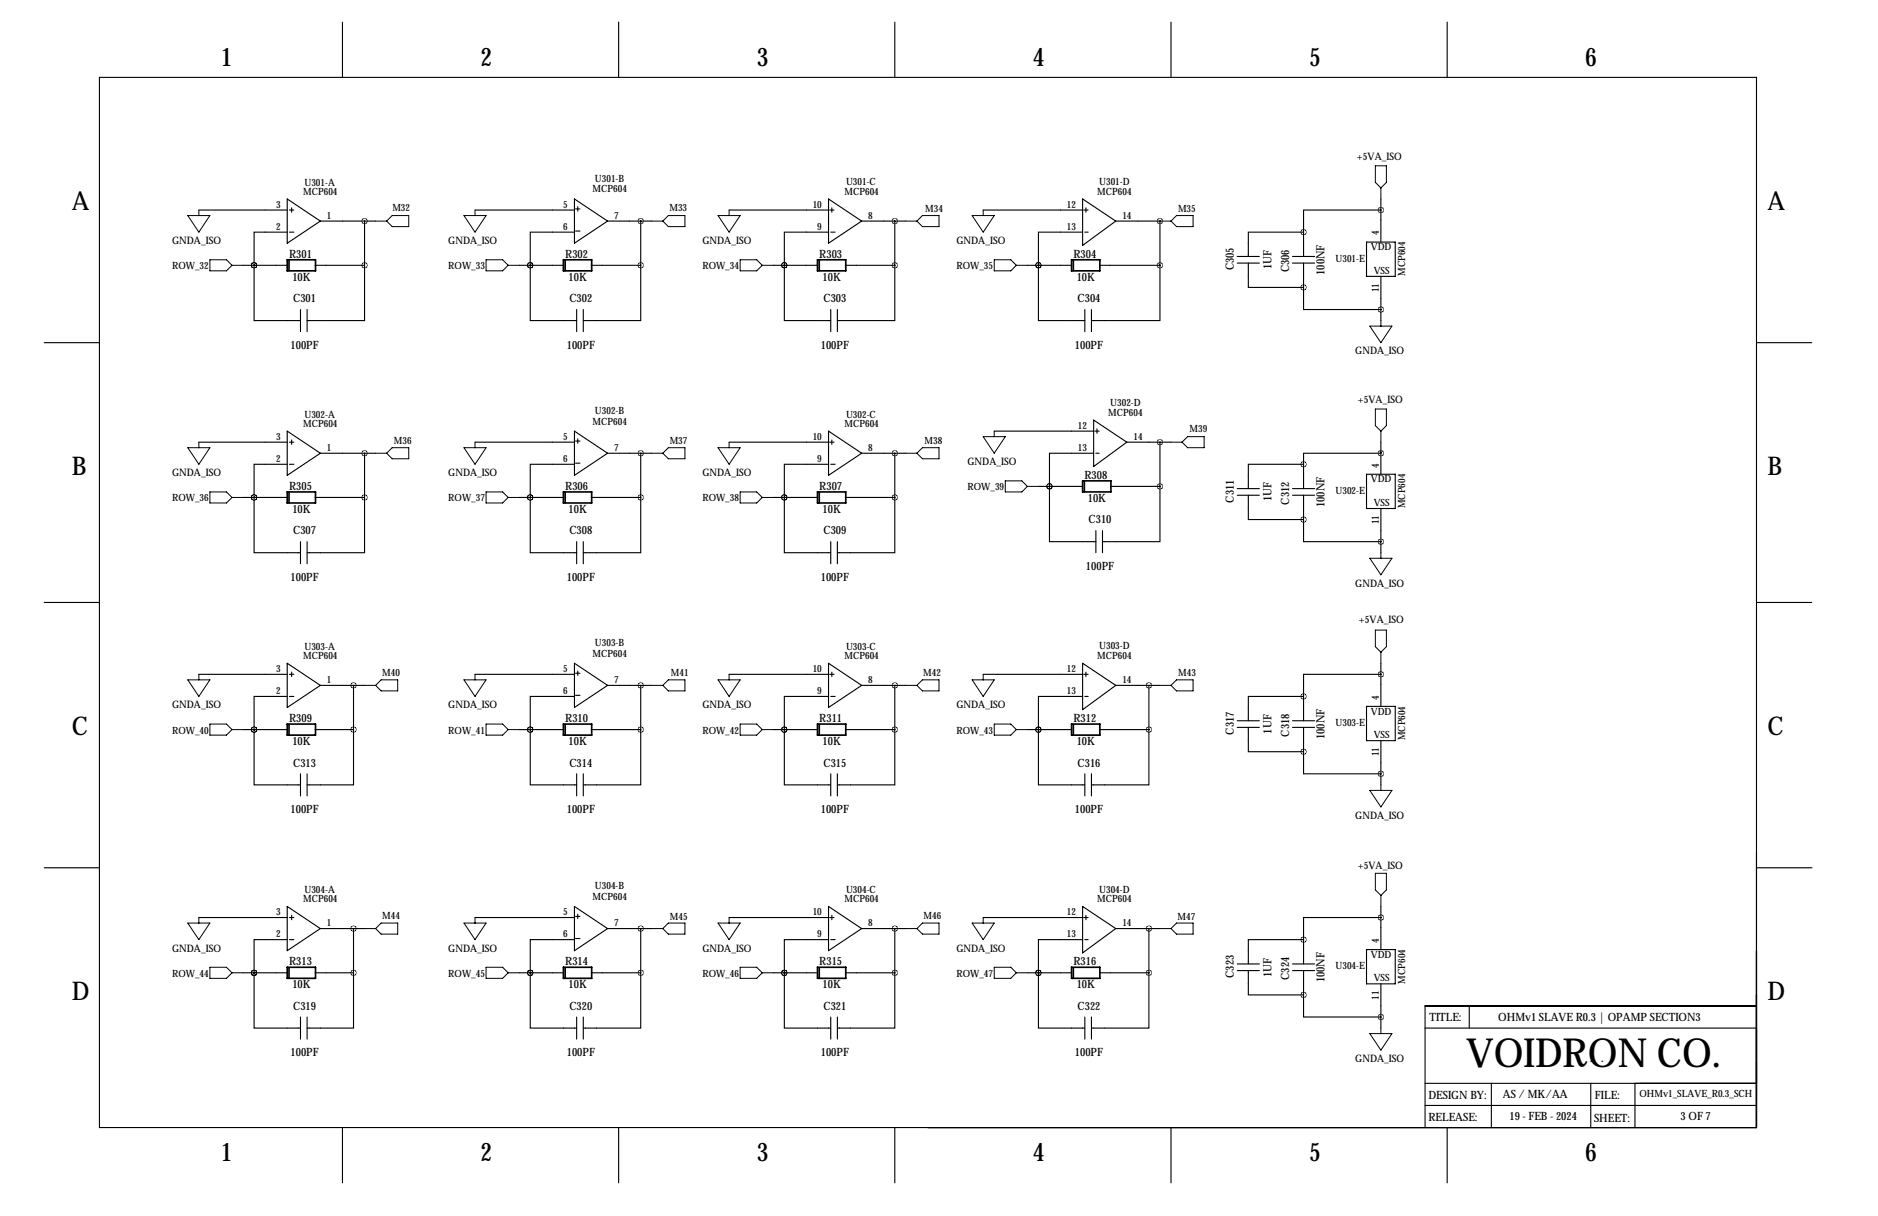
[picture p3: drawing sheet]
<svg xmlns="http://www.w3.org/2000/svg" width="432mm" height="279mm" viewBox="0 0 432 279" stroke-linecap="round" stroke-linejoin="round" font-family="sans-serif">
<g fill="none" stroke="#000" stroke-width=".25">
<path d="M22.9 17.8h381v241.3h-381zM78.7 5.1v12.7M142.2 5.1v12.7M205.7 5.1v12.7M269.2 5.1v12.7M332.7 5.1v12.7M45.7 48.3h20.3M66 53.3h-7.6v7.7M66 45.7l7.7 5.1-7.7 5.1zM66.5 48.3h1.1M66.5 53.3h1.1M67.1 47.8v1"/>
<path d="M73.7 50.8h12.7M83.8 50.8v10.2M109.2 48.3h22.9M132.1 53.3h-10.2v7.7M132.1 45.7l7.6 5.1-7.6 5.1zM132.3 48h1M132.3 53.1h1M132.8 47.5v1M139.7 50.8h10.2M147.3 50.8v10.2M167.6 48.3h22.9M190.5 53.3h-10.2v7.7"/>
<path d="M190.5 45.7l7.6 5.1-7.6 5.1zM190.8 48.3h1M191 53.3h1M191.3 47.8v1M198.1 50.8h10.2M205.7 50.8v10.2M226.1 48.3h22.8M248.9 53.3h-10.1v7.7M248.9 45.7l7.6 5.1-7.6 5.6zM249.2 48.3h1M249.4 53.3h.8M249.7 47.8v1"/>
<path d="M256.5 50.8h10.2M266.7 50.8h.1M266.7 50.8v10.2M284.5 58.9h5.1M297.2 58.9h5.1M299.7 53.3h-12.7v5.6M299.7 53.3v5.6M314.2 55.6h6.6v7.9h-6.6zM317.5 48.3h-17.8v5M317.5 45.7v9.9M10.2 78.7h12.7M55.9 61h10.1"/>
<path d="M58.4 61h.1M58.4 61v12.7h10.7M69.1 71.1v5.1M70.6 71.1v5.1M72.4 61h11.4M83.8 61v12.7h-13.2M119.4 61h10.1M121.9 61h.1M121.9 61v12.7h10.7M132.6 71.1v5.1M134.1 71.1v5.1M135.9 61h11.4"/>
<path d="M147.3 61v12.7h-13.2M177.8 61h10.2M180.3 61h.1M180.3 61v12.7h10.7M191 71.1v5.1M192.5 71.1v5.1M194.4 61h11.3M205.7 61v12.7h-13.2M236.2 61h10.2M238.8 61h.1M238.8 61v12.7h10.6M249.4 71.1v5.1"/>
<path d="M251 71.1v5.1M252.8 61h13.9M266.7 61v12.7h-15.7M284.5 60.5h5.1M287 60.5v5.5h12.7M297.2 60.5h5.1M299.7 66v5.1h17.8M299.7 60.5v5.5M317.5 63.5v10.2M403.9 78.7h12.7M66 99.1l7.7 5-7.7 5.1zM132.1 99.1l7.6 5-7.6 5.1z"/>
<path d="M190.5 99.1l7.6 5-7.6 5.1zM228.6 99.1h22.9M251.5 96.5l7.6 5.1-7.6 5.6zM251.7 99.1h1M252.2 98.6v1M45.7 101.6h20.3M55.9 114.3h10.1M58.4 114.3h.1M58.4 114.3v12.7h10.7M66 106.7h-7.6v7.6M66.5 101.6h1.1M66.5 106.7h1.1"/>
<path d="M67.1 101.1v1M72.4 114.3h11.4M73.7 104.1h12.7M83.8 114.3v12.7h-13.2M83.8 104.1v10.2M109.2 101.6h22.9M119.4 114.3h10.1M121.9 114.3h.1M121.9 114.3v12.7h10.7M132.1 106.7h-10.2v7.6M132.3 101.3h1M132.3 106.4h1"/>
<path d="M132.8 100.8v1.1M135.9 114.3h11.4M139.7 104.1h10.2M147.3 114.3v12.7h-13.2M147.3 104.1v10.2M167.6 101.6h22.9M177.8 114.3h10.2M180.3 114.3h.1M180.3 114.3v12.7h10.7M190.5 106.7h-10.2v7.6M190.8 101.6h1M191 106.7h1"/>
<path d="M191.3 101.1v1M194.4 114.3h11.3M198.1 104.1h10.2M205.7 114.3v12.7h-13.2M205.7 104.1v10.2M238.8 111.8h10.1M241.3 111.8h.1M241.3 111.8v12.7h10.7M251.5 104.1h-10.2v7.7M252 104.1h.7M255.3 111.8h11.4M259.1 101.6h10.1"/>
<path d="M266.7 111.8v12.7h-13.2M266.7 101.6v10.2M284.5 113.8h5.1M284.5 112.3h5.1M287 113.8v5.6h12.7M297.2 113.8h5.1M297.2 112.3h5.1M299.7 119.4v5.1h17.8M299.7 106.7h-12.7v5.6M299.7 106.7v5.6M299.7 113.8v5.6M314.2 109h6.6v7.8h-6.6z"/>
<path d="M317.5 104.1h-17.8v2.6M317.5 101.6v7.4M317.5 116.8v10.2M10.2 138.4h12.7M69.1 124.5v5M70.6 124.5v5M132.6 124.5v5M134.1 124.5v5M191 124.5v5M192.5 124.5v5M252 121.9v5.1M253.5 121.9v5.1"/>
<path d="M403.9 138.4h12.7M45.7 154.9h20.3M66 152.4l7.7 5.1-7.7 5.1zM66.5 154.9h1.1M67.1 154.4v1M73.7 157.5h10.1M81.3 157.5v10.1M109.2 154.9h22.9M132.1 152.4l7.6 5.1-7.6 5.1zM132.3 154.7h1M132.3 159.8h1M132.8 154.2v1"/>
<path d="M139.7 157.5h10.2M147.3 157.5v10.1M167.6 154.9h22.9M190.5 152.4l7.6 5.1-7.6 5.1zM190.8 154.9h1M191.3 154.4v1M198.1 157.5h10.2M205.7 157.5v10.1M226.1 154.9h22.8M248.9 152.4l7.6 5.1-7.6 5.6zM249.2 154.9h1M249.7 154.4v1"/>
<path d="M256.5 157.5h10.2M264.2 157.5v10.1M317.5 154.9h-17.8v5.1M317.5 152.4v9.9M55.9 167.6h10.1M58.4 167.6h.1M58.4 167.6v12.7h10.7M66 160h-7.6v7.6M66.5 160h1.1M69.1 177.8v5.1M70.6 177.8v5.1M72.4 167.6h8.9"/>
<path d="M81.3 167.6v12.7h-10.7M119.4 167.6h10.1M121.9 167.6h.1M121.9 167.6v12.7h10.7M132.1 160h-10.2v7.6M132.6 177.8v5.1M134.1 177.8v5.1M135.9 167.6h11.4M147.3 167.6v12.7h-13.2M177.8 167.6h10.2M180.3 167.6h.1M180.3 167.6v12.7h10.7"/>
<path d="M190.5 160h-10.2v7.6M191 177.8v5.1M191 160h1M192.5 177.8v5.1M194.4 167.6h11.3M205.7 167.6v12.7h-13.2M236.2 167.6h10.2M238.8 167.6h.1M238.8 167.6v12.7h10.6M248.9 160h-10.1v7.6M249.4 177.8v5.1M249.4 160h.8"/>
<path d="M251 177.8v5.1M252.8 167.6h11.4M264.2 167.6v12.7h-13.2M284.5 167.1h5.1M284.5 165.6h5.1M287 167.1v5.6h12.7M297.2 167.1h5.1M297.2 165.6h5.1M299.7 172.7v5.1h17.8M299.7 160h-12.7v5.6M299.7 160v5.6M299.7 167.1v5.6"/>
<path d="M314.2 162.3h6.6v7.9h-6.6zM317.5 170.2v10.1M10.2 199.4h12.7M403.9 199.4h12.7M45.7 210.8h20.3M66 215.9h-7.6v7.6M66 208.3l7.7 5.1-7.7 5zM66.5 210.8h1.1M66.5 215.9h1.1M67.1 210.3v1M73.7 213.4h10.1M81.3 213.4v10.1"/>
<path d="M109.2 210.8h22.9M132.1 215.9h-10.2v7.6M132.1 208.3l7.6 5.1-7.6 5zM132.3 210.6h1M132.3 215.6h1M132.8 210.1v1M139.7 213.4h10.2M147.3 213.4v10.1M167.6 210.8h22.9M190.5 215.9h-10.2v7.6M190.5 208.3l7.6 5.1-7.6 5zM190.8 210.8h1"/>
<path d="M191 215.9h1M191.3 210.3v1M198.1 213.4h10.2M205.7 213.4v10.1M226.1 210.8h22.8M248.9 215.9h-10.1v7.6M248.9 208.3l7.6 5.1-7.6 5.5zM249.2 210.8h1M249.4 215.9h.8M249.7 210.3v1M256.5 213.4h10.2M264.2 213.4v10.1"/>
<path d="M299.7 215.9h-12.7v5.6M299.7 215.9v5.6M314.2 218.2h6.6v7.9h-6.6zM317.5 210.8h-17.8v5.1M317.5 208.3v9.9M55.9 223.5h10.1M58.4 223.5h.1M58.4 223.5v12.7h10.7M69.1 233.7v5.1M70.6 233.7v5.1M72.4 223.5h8.9M81.3 223.5v12.7h-10.7"/>
<path d="M119.4 223.5h10.1M121.9 223.5h.1M121.9 223.5v12.7h10.7M132.6 233.7v5.1M134.1 233.7v5.1M135.9 223.5h11.4M147.3 223.5v12.7h-13.2M177.8 223.5h10.2M180.3 223.5h.1M180.3 223.5v12.7h10.7M191 233.7v5.1M192.5 233.7v5.1"/>
<path d="M194.4 223.5h11.3M205.7 223.5v12.7h-13.2M236.2 223.5h10.2M238.8 223.5h.1M238.8 223.5v12.7h10.6M249.4 233.7v5.1M251 233.7v5.1M252.8 223.5h11.4M264.2 223.5v12.7h-13.2M284.5 223h5.1M284.5 221.5h5.1M287 223v5.6h12.7"/>
<path d="M297.2 223h5.1M297.2 221.5h5.1M299.7 228.6v5.1h17.8M299.7 223v5.6M317.5 226.1v10.1M327.7 236.2h76.2M337.8 231.1v5.1M403.9 231.1h-76.2v28M78.7 259.1v12.7M142.2 259.1v12.7M205.7 259.1v12.7M269.2 259.1v12.7"/>
<path d="M327.7 248.9h76.2M327.7 254h76.2M332.7 259.1v12.7M342.9 248.9v10.2M365.8 243.8h.1M365.8 248.9v10.2M368.3 243.8h.1M375.9 248.9v10.2"/>
</g>
<g fill="none" stroke="#000" stroke-width=".38">
<path d="M66 59.7h6.5v2.5h-6.5zM66.4 59.8v2.4M129.5 59.7h6.5v2.5h-6.5zM129.9 59.8v2.4M188 59.7h6.5v2.5h-6.5zM188.4 59.8v2.4M246.4 59.7h6.5v2.5h-6.5zM246.8 59.8v2.4M66 113h6.5v2.6h-6.5zM66.4 113.1v2.5M129.5 113h6.5v2.6h-6.5zM129.9 113.1v2.5"/>
<path d="M188 113h6.5v2.6h-6.5zM188.4 113.1v2.5M248.9 110.5h6.5v2.5h-6.5zM249.3 110.6v2.4M66 166.4h6.5v2.5h-6.5zM66.4 166.5v2.4M129.5 166.4h6.5v2.5h-6.5zM129.9 166.5v2.4M188 166.4h6.5v2.5h-6.5zM188.4 166.5v2.4M246.4 166.4h6.5v2.5h-6.5zM246.8 166.5v2.4"/>
<path d="M66 222.2h6.5v2.6h-6.5zM66.4 222.4v2.4M129.5 222.2h6.5v2.6h-6.5zM129.9 222.4v2.4M188 222.2h6.5v2.6h-6.5zM188.4 222.4v2.4M246.4 222.2h6.5v2.6h-6.5zM246.8 222.4v2.4"/>
</g>
<g fill="none" stroke="#000" stroke-width=".23">
<path d="M316.2 38.1h2.6v3.8l-1.3 1.3-1.3-1.3zM43.2 49.5h5.1l-2.6 3.8zM45.7 48.3v1.2M48.3 59.7h3.8l1.2 1.3-1.2 1.2h-3.8zM86.4 50.8h2.5M88.9 50.8l1.3-1.3h3.8v2.6h-3.8zM106.7 49.5h5.1l-2.6 3.8zM109.2 48.3v1.2M111.8 59.7h3.8l1.2 1.3-1.2 1.2h-3.8zM149.9 50.8h2.5M152.4 50.8l1.3-1.3h3.8v2.6h-3.8zM165.1 49.5h5.1l-2.6 3.8z"/>
<path d="M167.6 48.3v1.2M170.2 59.7h3.8l1.3 1.3-1.3 1.2h-3.8zM208.3 50.8h2.5M210.8 50.8l1.3-1.3h3.8v2.6h-3.8zM223.5 49.5h5.1l-2.5 3.8zM226.1 48.3v1.2M228.6 59.7h3.8l1.3 1.3-1.3 1.2h-3.8zM266.7 50.8h2.5M269.2 50.8l1.3-1.3h3.8v2.6h-3.8zM317.5 43.2v2.5M53.3 61h2.6M116.8 61h2.6"/>
<path d="M175.3 61h2.5M233.7 61h2.5M315 74.9h5l-2.5 3.8zM317.5 73.7v1.2M228.6 99.1v1.2M316.2 94h2.6v3.8l-1.3 1.3-1.3-1.3zM317.5 99.1v2.5M43.2 102.9h5.1l-2.6 3.8zM45.7 101.6v1.3M48.3 113h3.8l1.2 1.3-1.2 1.3h-3.8zM53.3 114.3h2.6M86.4 104.1h2.5"/>
<path d="M88.9 104.1l1.3-1.2h3.8v2.5h-3.8zM106.7 102.9h5.1l-2.6 3.8zM109.2 101.6v1.3M111.8 113h3.8l1.2 1.3-1.2 1.3h-3.8zM116.8 114.3h2.6M149.9 104.1h2.5M152.4 104.1l1.3-1.2h3.8v2.5h-3.8zM165.1 102.9h5.1l-2.6 3.8zM167.6 101.6v1.3M170.2 113h3.8l1.3 1.3-1.3 1.3h-3.8zM175.3 114.3h2.5M208.3 104.1h2.5"/>
<path d="M210.8 104.1l1.3-1.2h3.8v2.5h-3.8zM226.1 100.3h5l-2.5 3.8zM231.1 110.5h3.8l1.3 1.3-1.3 1.2h-3.8zM236.2 111.8h2.6M269.2 101.6h2.6M273 100.3h3.9v2.6h-3.9l-1.2-1.3zM315 128.3h5l-2.5 3.8zM317.5 127v1.3M43.2 156.2h5.1l-2.6 3.8zM45.7 154.9v1.3M83.8 157.5h2.6M87.6 156.2h3.8v2.6h-3.8l-1.2-1.3z"/>
<path d="M106.7 156.2h5.1l-2.6 3.8zM109.2 154.9v1.3M149.9 157.5h2.5M152.4 157.5l1.3-1.3h3.8v2.6h-3.8zM165.1 156.2h5.1l-2.6 3.8zM167.6 154.9v1.3M208.3 157.5h2.5M210.8 157.5l1.3-1.3h3.8v2.6h-3.8zM223.5 156.2h5.1l-2.5 3.8zM226.1 154.9v1.3M266.7 157.5h2.5M270.5 156.2h3.8v2.6h-3.8l-1.3-1.3z"/>
<path d="M316.2 144.8h2.6v3.8l-1.3 1.3-1.3-1.3zM317.5 149.9v2.5M48.3 166.4h3.8l1.2 1.2-1.2 1.3h-3.8zM53.3 167.6h2.6M111.8 166.4h3.8l1.2 1.2-1.2 1.3h-3.8zM116.8 167.6h2.6M170.2 166.4h3.8l1.3 1.2-1.3 1.3h-3.8zM175.3 167.6h2.5M228.6 166.4h3.8l1.3 1.2-1.3 1.3h-3.8zM233.7 167.6h2.5M315 181.6h5l-2.5 3.8zM317.5 180.3v1.3"/>
<path d="M43.2 212.1h5.1l-2.6 3.8zM45.7 210.8v1.3M83.8 213.4h2.6M87.6 212.1h3.8v2.5h-3.8l-1.2-1.2zM106.7 212.1h5.1l-2.6 3.8zM109.2 210.8v1.3M149.9 213.4h2.5M152.4 213.4l1.3-1.3h3.8v2.5h-3.8zM165.1 212.1h5.1l-2.6 3.8zM167.6 210.8v1.3M208.3 213.4h2.5M210.8 213.4l1.3-1.3h3.8v2.5h-3.8z"/>
<path d="M223.5 212.1h5.1l-2.5 3.8zM226.1 210.8v1.3M266.7 213.4h2.5M270.5 212.1h3.8v2.5h-3.8l-1.3-1.2zM316.2 200.7h2.6v3.8l-1.3 1.2-1.3-1.2zM317.5 205.7v2.6M48.3 222.2h3.8l1.2 1.3-1.2 1.3h-3.8zM53.3 223.5h2.6M111.8 222.2h3.8l1.2 1.3-1.2 1.3h-3.8zM116.8 223.5h2.6M170.2 222.2h3.8l1.3 1.3-1.3 1.3h-3.8zM175.3 223.5h2.5"/>
<path d="M228.6 222.2h3.8l1.3 1.3-1.3 1.3h-3.8zM233.7 223.5h2.5M315 237.5h5l-2.5 3.8zM317.5 236.2v1.3"/>
</g>
<path d="M58.4 61a.05 .05 0 0 0 .1 0 .05 .05 0 0 0-.1 0zM121.9 61a.05 .05 0 0 0 .1 0 .05 .05 0 0 0-.1 0zM299.7 53.3a.05 .05 0 0 0 .1 0 .05 .05 0 0 0-.1 0zM299.7 66a.05 .05 0 0 0 .1 0 .05 .05 0 0 0-.1 0zM180.3 61a.05 .05 0 0 0 .1 0 .05 .05 0 0 0-.1 0zM238.7 61a.05 .05 0 0 0 .1 0 .05 .05 0 0 0-.1 0zM83.8 104.1a.05 .05 0 0 0 .1 0 .05 .05 0 0 0-.1 0zM58.4 114.3a.05 .05 0 0 0 .1 0 .05 .05 0 0 0-.1 0zM121.9 114.3a.05 .05 0 0 0 .1 0 .05 .05 0 0 0-.1 0zM299.7 106.7a.05 .05 0 0 0 .1 0 .05 .05 0 0 0-.1 0zM299.7 119.4a.05 .05 0 0 0 .1 0 .05 .05 0 0 0-.1 0zM180.3 114.3a.05 .05 0 0 0 .1 0 .05 .05 0 0 0-.1 0zM58.4 167.6a.05 .05 0 0 0 .1 0 .05 .05 0 0 0-.1 0zM121.9 167.6a.05 .05 0 0 0 .1 0 .05 .05 0 0 0-.1 0zM299.7 160a.05 .05 0 0 0 .1 0 .05 .05 0 0 0-.1 0zM299.7 172.7a.05 .05 0 0 0 .1 0 .05 .05 0 0 0-.1 0zM180.3 167.6a.05 .05 0 0 0 .1 0 .05 .05 0 0 0-.1 0zM238.7 167.6a.05 .05 0 0 0 .1 0 .05 .05 0 0 0-.1 0zM81.2 213.4a.05 .05 0 0 0 .1 0 .05 .05 0 0 0-.1 0zM58.4 223.5a.05 .05 0 0 0 .1 0 .05 .05 0 0 0-.1 0zM121.9 223.5a.05 .05 0 0 0 .1 0 .05 .05 0 0 0-.1 0zM299.7 215.9a.05 .05 0 0 0 .1 0 .05 .05 0 0 0-.1 0zM299.7 228.6a.05 .05 0 0 0 .1 0 .05 .05 0 0 0-.1 0zM180.3 223.5a.05 .05 0 0 0 .1 0 .05 .05 0 0 0-.1 0zM238.7 223.5a.05 .05 0 0 0 .1 0 .05 .05 0 0 0-.1 0zM58.4 61a.05 .05 0 0 0 .1 0 .05 .05 0 0 0-.1 0zM121.9 61a.05 .05 0 0 0 .1 0 .05 .05 0 0 0-.1 0zM180.3 61a.05 .05 0 0 0 .1 0 .05 .05 0 0 0-.1 0zM238.7 61a.05 .05 0 0 0 .1 0 .05 .05 0 0 0-.1 0zM58.4 114.3a.05 .05 0 0 0 .1 0 .05 .05 0 0 0-.1 0zM121.9 114.3a.05 .05 0 0 0 .1 0 .05 .05 0 0 0-.1 0zM180.3 114.3a.05 .05 0 0 0 .1 0 .05 .05 0 0 0-.1 0zM58.4 167.6a.05 .05 0 0 0 .1 0 .05 .05 0 0 0-.1 0zM81.2 167.6a.05 .05 0 0 0 .1 0 .05 .05 0 0 0-.1 0zM121.9 167.6a.05 .05 0 0 0 .1 0 .05 .05 0 0 0-.1 0zM180.3 167.6a.05 .05 0 0 0 .1 0 .05 .05 0 0 0-.1 0zM238.7 167.6a.05 .05 0 0 0 .1 0 .05 .05 0 0 0-.1 0zM58.4 223.5a.05 .05 0 0 0 .1 0 .05 .05 0 0 0-.1 0zM81.2 223.5a.05 .05 0 0 0 .1 0 .05 .05 0 0 0-.1 0zM121.9 223.5a.05 .05 0 0 0 .1 0 .05 .05 0 0 0-.1 0zM180.3 223.5a.05 .05 0 0 0 .1 0 .05 .05 0 0 0-.1 0zM238.7 223.5a.05 .05 0 0 0 .1 0 .05 .05 0 0 0-.1 0zM83.8 50.8a.05 .05 0 0 0 .1 0 .05 .05 0 0 0-.1 0zM83.8 61a.05 .05 0 0 0 .1 0 .05 .05 0 0 0-.1 0zM147.3 61a.05 .05 0 0 0 .1 0 .05 .05 0 0 0-.1 0zM205.7 61a.05 .05 0 0 0 .1 0 .05 .05 0 0 0-.1 0zM83.8 114.3a.05 .05 0 0 0 .1 0 .05 .05 0 0 0-.1 0zM205.7 114.3a.05 .05 0 0 0 .1 0 .05 .05 0 0 0-.1 0zM81.2 157.5a.05 .05 0 0 0 .1 0 .05 .05 0 0 0-.1 0zM205.7 167.6a.05 .05 0 0 0 .1 0 .05 .05 0 0 0-.1 0zM264.1 167.6a.05 .05 0 0 0 .1 0 .05 .05 0 0 0-.1 0zM147.3 223.5a.05 .05 0 0 0 .1 0 .05 .05 0 0 0-.1 0zM205.7 223.5a.05 .05 0 0 0 .1 0 .05 .05 0 0 0-.1 0zM264.1 223.5a.05 .05 0 0 0 .1 0 .05 .05 0 0 0-.1 0zM147.3 50.8a.05 .05 0 0 0 .1 0 .05 .05 0 0 0-.1 0zM205.7 50.8a.05 .05 0 0 0 .1 0 .05 .05 0 0 0-.1 0zM147.3 114.3a.05 .05 0 0 0 .1 0 .05 .05 0 0 0-.1 0zM147.3 104.1a.05 .05 0 0 0 .1 0 .05 .05 0 0 0-.1 0zM205.7 104.1a.05 .05 0 0 0 .1 0 .05 .05 0 0 0-.1 0zM147.3 157.5a.05 .05 0 0 0 .1 0 .05 .05 0 0 0-.1 0zM147.3 167.6a.05 .05 0 0 0 .1 0 .05 .05 0 0 0-.1 0zM205.7 157.5a.05 .05 0 0 0 .1 0 .05 .05 0 0 0-.1 0zM264.1 157.5a.05 .05 0 0 0 .1 0 .05 .05 0 0 0-.1 0zM147.3 213.4a.05 .05 0 0 0 .1 0 .05 .05 0 0 0-.1 0zM205.7 213.4a.05 .05 0 0 0 .1 0 .05 .05 0 0 0-.1 0zM264.1 213.4a.05 .05 0 0 0 .1 0 .05 .05 0 0 0-.1 0z" fill="#000" stroke="#000" stroke-width="1.3"/>
<text font-size="9.2" x="337.1" y="245.2">VOIDRON CO.</text>
<g font-size="5.9">
<text x="50.8" y="15.2">1</text>
<text x="110.5" y="15.2">2</text>
<text x="174" y="15.2">3</text>
<text x="237.5" y="15.2">4</text>
<text x="301" y="15.2">5</text>
<text x="364.5" y="15.2">6</text>
<text x="16.5" y="48.3">A</text>
<text x="406.4" y="48.3">A</text>
<text x="16.5" y="109.2">B</text>
<text x="406.4" y="109.2">B</text>
<text x="16.5" y="168.9">C</text>
<text x="406.4" y="168.9">C</text>
<text x="16.5" y="229.9">D</text>
<text x="406.4" y="229.9">D</text>
<text x="50.8" y="266.7">1</text>
<text x="110.5" y="266.7">2</text>
<text x="174" y="266.7">3</text>
<text x="237.5" y="266.7">4</text>
<text x="301" y="266.7">5</text>
<text x="364.5" y="266.7">6</text>
</g>
<g font-size="2.6">
<text x="66.5" y="59.2">R301</text>
<text x="130" y="59.2">R302</text>
<text x="188.4" y="59.2">R303</text>
<text x="246.8" y="59.2">R304</text>
<text x="67.2" y="64.5">10K</text>
<text x="130.7" y="64.5">10K</text>
<text x="189.2" y="64.5">10K</text>
<text x="247.6" y="64.5">10K</text>
<text x="283.7" y="62.1" transform="rotate(-90 283.7 62.1)">C305</text>
<text x="292.4" y="61.9" transform="rotate(-90 292.4 61.9)">1UF</text>
<text x="296.4" y="62.6" transform="rotate(-90 296.4 62.6)">C306</text>
<text x="304.6" y="63.2" transform="rotate(-90 304.6 63.2)">100NF</text>
<text x="67.4" y="69.4">C301</text>
<text x="130.9" y="69.4">C302</text>
<text x="189.3" y="69.4">C303</text>
<text x="247.8" y="69.4">C304</text>
<text x="66.8" y="80.1">100PF</text>
<text x="130.3" y="80.1">100PF</text>
<text x="188.7" y="80.1">100PF</text>
<text x="247.2" y="80.1">100PF</text>
<text x="66.5" y="112.5">R305</text>
<text x="130" y="112.5">R306</text>
<text x="188.4" y="112.5">R307</text>
<text x="249.3" y="110">R308</text>
<text x="67.2" y="117.8">10K</text>
<text x="130.7" y="117.8">10K</text>
<text x="189.2" y="117.8">10K</text>
<text x="250.1" y="115.3">10K</text>
<text x="283.7" y="115.5" transform="rotate(-90 283.7 115.5)">C311</text>
<text x="292.4" y="115.2" transform="rotate(-90 292.4 115.2)">1UF</text>
<text x="296.4" y="115.9" transform="rotate(-90 296.4 115.9)">C312</text>
<text x="304.6" y="116.5" transform="rotate(-90 304.6 116.5)">100NF</text>
<text x="67.4" y="122.8">C307</text>
<text x="130.9" y="122.8">C308</text>
<text x="189.3" y="122.8">C309</text>
<text x="250.3" y="120.2">C310</text>
<text x="249.7" y="130.9">100PF</text>
<text x="66.8" y="133.5">100PF</text>
<text x="130.3" y="133.5">100PF</text>
<text x="188.7" y="133.5">100PF</text>
<text x="66.5" y="165.9">R309</text>
<text x="130" y="165.9">R310</text>
<text x="188.4" y="165.9">R311</text>
<text x="246.8" y="165.9">R312</text>
<text x="67.2" y="171.2">10K</text>
<text x="130.7" y="171.2">10K</text>
<text x="189.2" y="171.2">10K</text>
<text x="247.6" y="171.2">10K</text>
<text x="283.7" y="168.8" transform="rotate(-90 283.7 168.8)">C317</text>
<text x="292.4" y="168.6" transform="rotate(-90 292.4 168.6)">1UF</text>
<text x="296.4" y="169.3" transform="rotate(-90 296.4 169.3)">C318</text>
<text x="304.6" y="169.8" transform="rotate(-90 304.6 169.8)">100NF</text>
<text x="67.4" y="176.1">C313</text>
<text x="130.9" y="176.1">C314</text>
<text x="189.3" y="176.1">C315</text>
<text x="247.8" y="176.1">C316</text>
<text x="66.8" y="186.8">100PF</text>
<text x="130.3" y="186.8">100PF</text>
<text x="188.7" y="186.8">100PF</text>
<text x="247.2" y="186.8">100PF</text>
<text x="66.5" y="221.7">R313</text>
<text x="130" y="221.7">R314</text>
<text x="188.4" y="221.7">R315</text>
<text x="246.8" y="221.7">R316</text>
<text x="67.2" y="227.1">10K</text>
<text x="130.7" y="227.1">10K</text>
<text x="189.2" y="227.1">10K</text>
<text x="247.6" y="227.1">10K</text>
<text x="283.7" y="224.7" transform="rotate(-90 283.7 224.7)">C323</text>
<text x="292.4" y="224.4" transform="rotate(-90 292.4 224.4)">1UF</text>
<text x="296.4" y="225.1" transform="rotate(-90 296.4 225.1)">C324</text>
<text x="304.6" y="225.7" transform="rotate(-90 304.6 225.7)">100NF</text>
<text x="67.4" y="232">C319</text>
<text x="130.9" y="232">C320</text>
<text x="189.3" y="232">C321</text>
<text x="247.8" y="232">C322</text>
<text x="328.7" y="234.7">TITLE:</text>
<text x="344.5" y="234.5">OHMv1 SLAVE R0.3 | OPAMP SECTION3</text>
<text x="66.8" y="242.7">100PF</text>
<text x="130.3" y="242.7">100PF</text>
<text x="188.7" y="242.7">100PF</text>
<text x="247.2" y="242.7">100PF</text>
<text x="328.4" y="252.5">DESIGN BY:</text>
<text x="328.4" y="257.6">RELEASE:</text>
<text x="345.5" y="252.3">AS / MK/AA</text>
<text x="347.1" y="257.4">19 - FEB - 2024</text>
<text x="366.5" y="257.8">SHEET:</text>
<text x="366.7" y="252.5">FILE:</text>
<text x="386.4" y="257.4">3 OF 7</text>
</g>
<g font-size="2.4">
<text x="312" y="36.7">+5VA_ISO</text>
<text x="39.6" y="56.1">GNDA_ISO</text>
<text x="103.1" y="56.1">GNDA_ISO</text>
<text x="161.5" y="56.1">GNDA_ISO</text>
<text x="219.9" y="56.1">GNDA_ISO</text>
<text x="311.6" y="81.4">GNDA_ISO</text>
<text x="312.2" y="92.7">+5VA_ISO</text>
<text x="222.5" y="106.9">GNDA_ISO</text>
<text x="39.6" y="109.4">GNDA_ISO</text>
<text x="103.1" y="109.4">GNDA_ISO</text>
<text x="161.5" y="109.4">GNDA_ISO</text>
<text x="311.6" y="134.8">GNDA_ISO</text>
<text x="312.5" y="143.3">+5VA_ISO</text>
<text x="39.6" y="162.8">GNDA_ISO</text>
<text x="103.1" y="162.8">GNDA_ISO</text>
<text x="161.5" y="162.8">GNDA_ISO</text>
<text x="219.9" y="162.8">GNDA_ISO</text>
<text x="311.6" y="188.1">GNDA_ISO</text>
<text x="312.2" y="199.6">+5VA_ISO</text>
<text x="39.6" y="218.6">GNDA_ISO</text>
<text x="103.1" y="218.6">GNDA_ISO</text>
<text x="161.5" y="218.6">GNDA_ISO</text>
<text x="219.9" y="218.6">GNDA_ISO</text>
<text x="311.6" y="244">GNDA_ISO</text>
</g>
<g font-size="2.3">
<text x="136.8" y="41.7">U301-B</text>
<text x="63.5" y="47.8">3</text>
<text x="69.7" y="44.7">MCP604</text>
<text x="70" y="42.7">U301-A</text>
<text x="129.5" y="47.8">5</text>
<text x="136.3" y="44.2">MCP604</text>
<text x="186.9" y="47.8">10</text>
<text x="194.2" y="44.7">MCP604</text>
<text x="194.5" y="42.6">U301-C</text>
<text x="245.3" y="47.8">12</text>
<text x="252.3" y="44.7">MCP604</text>
<text x="252.7" y="42.5">U301-D</text>
<text x="63.5" y="52.8">2</text>
<text x="75.2" y="50.3">1</text>
<text x="90.2" y="48.4">M32</text>
<text x="129.5" y="52.8">6</text>
<text x="141.2" y="50.3">7</text>
<text x="153.9" y="48.5">M33</text>
<text x="187.9" y="52.8">9</text>
<text x="199.6" y="50.3">8</text>
<text x="212.8" y="48.6">M34</text>
<text x="245.3" y="52.8">13</text>
<text x="258.1" y="50.3">14</text>
<text x="270.9" y="48.6">M35</text>
<text x="315.2" y="57.5">VDD</text>
<text x="317" y="54.1" transform="rotate(-90 317 54.1)">4</text>
<text x="39.6" y="61.9">ROW_32</text>
<text x="103.1" y="61.9">ROW_33</text>
<text x="161.5" y="61.9">ROW_34</text>
<text x="219.9" y="61.9">ROW_35</text>
<text x="307.1" y="60.1">U301-E</text>
<text x="315.8" y="62.9">VSS</text>
<text x="323.1" y="63.4" transform="rotate(-90 323.1 63.4)">MCP604</text>
<text x="317" y="67.1" transform="rotate(-90 317 67.1)">11</text>
<text x="136.8" y="95">U302-B</text>
<text x="194.5" y="96">U302-C</text>
<text x="254.8" y="95.5">MCP604</text>
<text x="255.3" y="93.3">U302-D</text>
<text x="63.5" y="101.1">3</text>
<text x="69.7" y="98.1">MCP604</text>
<text x="70" y="96.1">U302-A</text>
<text x="129.5" y="101.1">5</text>
<text x="136.3" y="97.5">MCP604</text>
<text x="186.9" y="101.1">10</text>
<text x="194.2" y="98.1">MCP604</text>
<text x="212.6" y="101.9">M38</text>
<text x="247.8" y="98.6">12</text>
<text x="260.6" y="101.1">14</text>
<text x="273.5" y="99.4">M39</text>
<text x="63.5" y="106.2">2</text>
<text x="75.2" y="103.6">1</text>
<text x="90.6" y="102.1">M36</text>
<text x="129.5" y="106.2">6</text>
<text x="141.2" y="103.6">7</text>
<text x="154" y="102.1">M37</text>
<text x="187.9" y="106.2">9</text>
<text x="199.6" y="103.6">8</text>
<text x="247.8" y="103.6">13</text>
<text x="317" y="107.4" transform="rotate(-90 317 107.4)">4</text>
<text x="222.5" y="112.7">ROW_39</text>
<text x="307.1" y="113.4">U302-E</text>
<text x="315.2" y="110.8">VDD</text>
<text x="39.6" y="115.2">ROW_36</text>
<text x="103.1" y="115.2">ROW_37</text>
<text x="161.5" y="115.2">ROW_38</text>
<text x="315.8" y="116.3">VSS</text>
<text x="323.1" y="116.8" transform="rotate(-90 323.1 116.8)">MCP604</text>
<text x="317" y="120.5" transform="rotate(-90 317 120.5)">11</text>
<text x="70" y="149.4">U303-A</text>
<text x="136.8" y="148.4">U303-B</text>
<text x="194.5" y="149.3">U303-C</text>
<text x="252.7" y="149.2">U303-D</text>
<text x="63.5" y="154.4">3</text>
<text x="69.7" y="151.4">MCP604</text>
<text x="87.9" y="155.3">M40</text>
<text x="129.5" y="154.4">5</text>
<text x="136.3" y="150.9">MCP604</text>
<text x="154.3" y="155.3">M41</text>
<text x="186.9" y="154.4">10</text>
<text x="194.2" y="151.4">MCP604</text>
<text x="212.3" y="155.4">M42</text>
<text x="245.3" y="154.4">12</text>
<text x="252.3" y="151.4">MCP604</text>
<text x="270.9" y="155.4">M43</text>
<text x="63.5" y="159.5">2</text>
<text x="75.2" y="157">1</text>
<text x="129.5" y="159.5">6</text>
<text x="141.2" y="157">7</text>
<text x="187.9" y="159.5">9</text>
<text x="199.6" y="157">8</text>
<text x="245.3" y="159.5">13</text>
<text x="258.1" y="157">14</text>
<text x="317" y="160.8" transform="rotate(-90 317 160.8)">4</text>
<text x="307.1" y="166.8">U303-E</text>
<text x="315.2" y="164.2">VDD</text>
<text x="39.6" y="168.6">ROW_40</text>
<text x="103.1" y="168.6">ROW_41</text>
<text x="161.5" y="168.6">ROW_42</text>
<text x="219.9" y="168.6">ROW_43</text>
<text x="315.8" y="169.6">VSS</text>
<text x="317" y="173.8" transform="rotate(-90 317 173.8)">11</text>
<text x="323.1" y="170.1" transform="rotate(-90 323.1 170.1)">MCP604</text>
<text x="69.7" y="207.3">MCP604</text>
<text x="70" y="205.3">U304-A</text>
<text x="136.3" y="206.8">MCP604</text>
<text x="136.8" y="204.3">U304-B</text>
<text x="194.2" y="207.3">MCP604</text>
<text x="194.5" y="205.2">U304-C</text>
<text x="252.3" y="207.3">MCP604</text>
<text x="252.7" y="205.1">U304-D</text>
<text x="63.5" y="215.4">2</text>
<text x="63.5" y="210.3">3</text>
<text x="75.2" y="212.9">1</text>
<text x="87.9" y="211.1">M44</text>
<text x="129.5" y="215.4">6</text>
<text x="129.5" y="210.3">5</text>
<text x="141.2" y="212.9">7</text>
<text x="154" y="211.3">M45</text>
<text x="186.9" y="210.3">10</text>
<text x="187.9" y="215.4">9</text>
<text x="199.6" y="212.9">8</text>
<text x="212.3" y="211.1">M46</text>
<text x="245.3" y="215.4">13</text>
<text x="245.3" y="210.3">12</text>
<text x="258.1" y="212.9">14</text>
<text x="270.8" y="211.4">M47</text>
<text x="315.2" y="220.1">VDD</text>
<text x="317" y="216.7" transform="rotate(-90 317 216.7)">4</text>
<text x="39.6" y="224.4">ROW_44</text>
<text x="103.1" y="224.4">ROW_45</text>
<text x="161.5" y="224.4">ROW_46</text>
<text x="219.9" y="224.4">ROW_47</text>
<text x="307.1" y="222.7">U304-E</text>
<text x="315.8" y="225.5">VSS</text>
<text x="323.1" y="226" transform="rotate(-90 323.1 226)">MCP604</text>
<text x="317" y="229.7" transform="rotate(-90 317 229.7)">11</text>
<text x="377" y="252">OHMv1_SLAVE_R0.3_SCH</text>
</g>
</svg>
